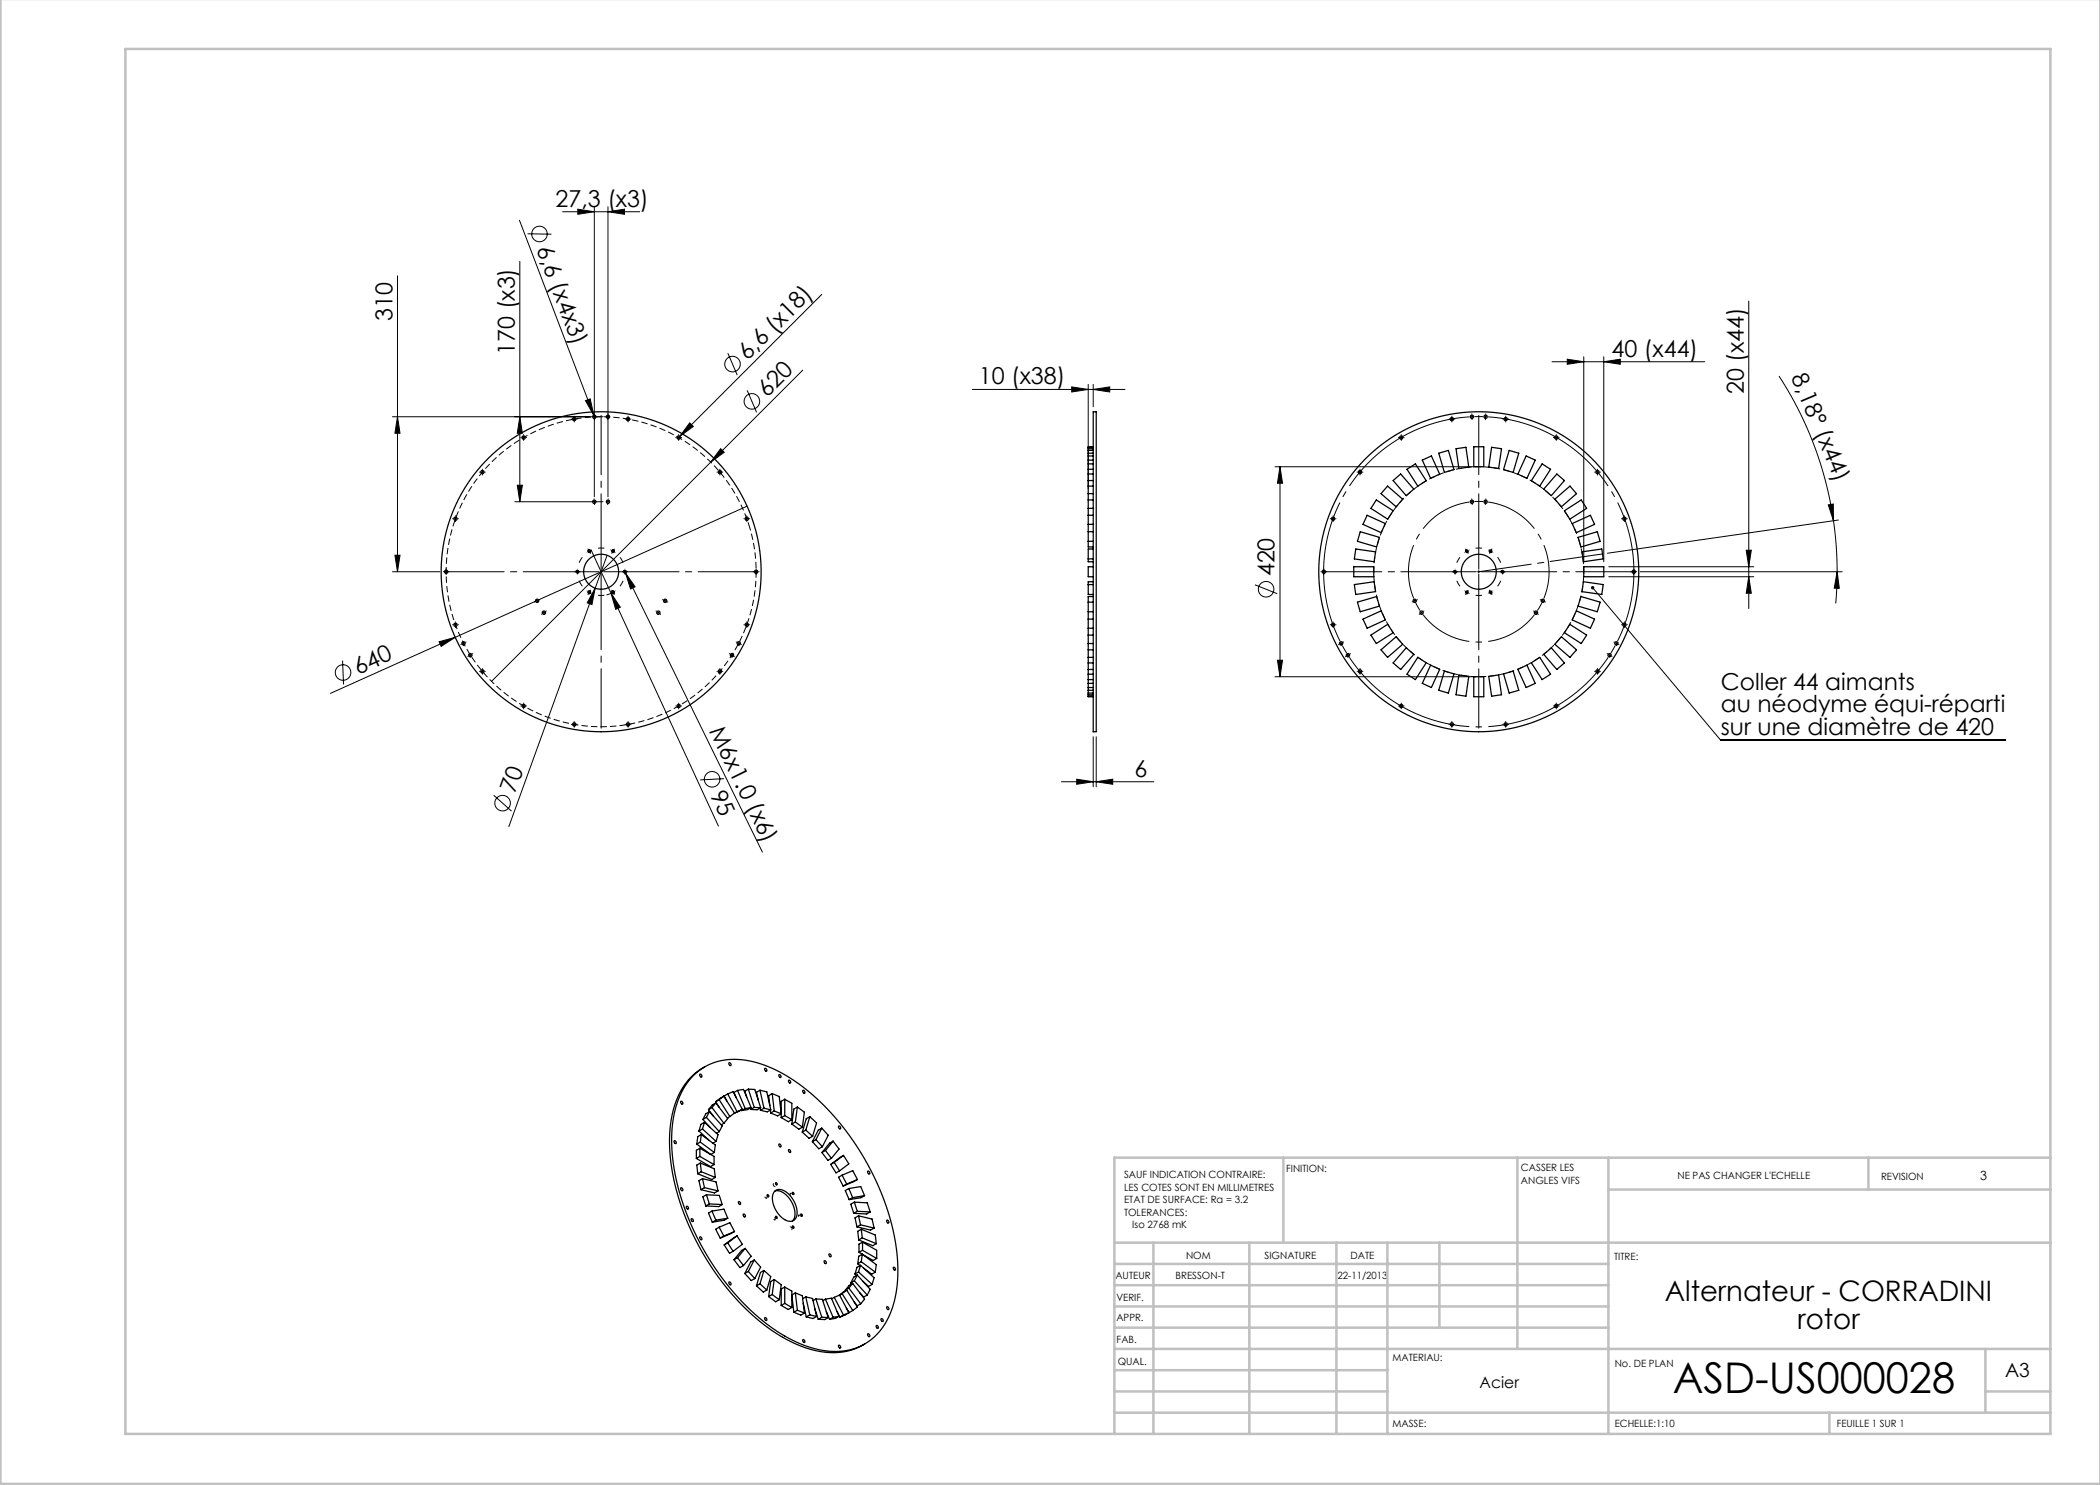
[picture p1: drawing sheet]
<svg xmlns="http://www.w3.org/2000/svg" width="420mm" height="297mm" viewBox="0 0 420 297" stroke-linecap="round" stroke-linejoin="round" font-family="sans-serif">
<g fill="none" stroke="#000" stroke-width=".2">
<path d="M79.5 55.2v59.1M103.9 44l14.8 39M104 52.3v48M105.5 46.8h4.8M112.5 42.3h15.4M115.6 41.8l3.3 .5-3.3 .6zM118.9 41.3v58M121.6 42.3l3.3-.5v1.1zM121.6 41.3v58M164.3 58.9l-28.8 28.8M145.6 70.6l1.8 4.4M149.4 78.1l1.9 4.4"/>
<path d="M160.6 74l-18.5 18.4M194.5 77.9h30.5M214.3 77.4l3.3 .5-3.3 .5zM217.6 76.9v20.8M218.6 77.9l3.3-.5v1zM218.6 76.9v4.4M310.4 72.3h30.5M313.5 71.8l3.3 .5-3.3 .6zM316.8 71.3v41M320.8 72.3l3.3-.5v1.1zM320.8 71.3v41M349.8 60.2v61.5"/>
<path d="M355.8 75.2a71.7 71.7 0 0 1 10.9 28.9M78.5 83.3h42.1M79.5 83.3l.5 3.4h-1zM96.2 94.4h.5M96.5 94.2v.5M103.5 97h1l-.5 3.3zM104 83.3l.5 3.4h-1zM104.5 87.5h.5M104.7 87.3v.5M114.6 83.8h.5M114.8 83.6v.5M117.1 80.1l.9-.3 .7 3.2z"/>
<path d="M118.7 83l.3 .7M125.4 83.8h.5M125.6 83.6v.5M135.5 87.5h.5M135.7 87.3v.5M137.9 84.6l.8 .7-2.7 2zM142.1 92.4l-43.8 43.9M143.7 94.4h.5M144 94.2v.5M144.1 89.7l.7 .8-2.7 1.9zM255 93.3h39.8M256 93.3l.5 3.4h-1z"/>
<path d="M256 93.3v42M271.8 94.4h.5M272 94.2v.5M280 87.5h.5M280.3 87.3v.5M290.1 83.8h.5M290.4 83.6v.5M300.9 83.8h.5M301.1 83.6v.5M311 87.5h.5M311.3 87.3v.5M319.3 94.4h.5"/>
<path d="M319.5 94.2v.5M78.5 114.3h9.4M79 111h1l-.5 3.3zM89 114.3h.5M89.2 114.1v.5M90.8 103.7h.5M91.1 103.5v.5M103 100.3h17.6M115.2 114.4a.3 .3 0 0 1 .3-.4 .3 .3 0 0 1 .3 .4 .3 .3 0 0 1-.4 .2M117.6 118.5a.3 .3 0 0 1 .2-.3 .3 .3 0 0 1 .4 .3 .3 .3 0 0 1-.4 .3M117.6 110.3a.3 .3 0 0 1 .2-.4 .3 .3 0 0 1 .4 .4 .3 .3 0 0 1-.4 .2M118.2 110l4 8.7"/>
<path d="M119 117.6l-.6 3.3-1-.3zM119 117.6l-17.2 47.7M121.4 111.1l-2.4 6.5M122.2 118.7l-.9 .3M122.2 118.7l21.5 46.5M122.2 118.7l1.9 2.7-1 .5zM122.3 118.5a.3 .3 0 0 1 .3-.3 .3 .3 0 0 1 .3 .3 .3 .3 0 0 1-.4 .3M122.3 110.3a.3 .3 0 0 1 .3-.4 .3 .3 0 0 1 .3 .4 .3 .3 0 0 1-.4 .2M124.7 114.4a.3 .3 0 0 1 .3-.4 .3 .3 0 0 1 .3 .4 .3 .3 0 0 1-.4 .2M124.8 114.1l.3 .5M125.1 114.6l1.9 2.8-.9 .4zM125.1 114.6l27.4 55.8"/>
<path d="M149.1 103.7h.5M149.4 103.5v.5M149.4 101.2l-83.3 37.5M151 114.3h.5M151.2 114.1v.5M251 117l4.4 1.7M264.5 114.3h.5M264.8 114.1v.5M266.4 103.7h.5M266.6 103.5v.5M318.5 117.5l25.6 30.5h57M321.8 115.3h29"/>
<path d="M321.8 113.3h29M324.6 103.7h.5M324.9 103.5v.5M326.5 114.3h.5M326.8 114.1v.5M328 114.3h40.4M349.2 110h1.1l-.5 3.3zM349.8 115.3l.5 3.4h-1.1zM365.7 101l1-.2v3.3zM366.7 104.1a71.7 71.7 0 0 1 .7 10.2M367.4 114.3l.5 3.4-1.1-.1zM367.4 114.3l-.3 6.4"/>
<path d="M367.7 104l-46.2 6.6M68.5 132.1l.2 4.8M87.8 128.4l3.2-.9-2.8 1.8zM90.8 125h.5M91.1 124.7v.5M96.2 134.3h.5M96.5 134v.5M143.7 134.3h.5M144 134v.5M146.2 130.9l.4 .3M146.5 130.8l-.2 .4M149.1 125h.5"/>
<path d="M149.4 124.7v.5M255 135.3h39.8M255.5 132h1l-.5 3.3zM266.4 125h.5M266.6 124.7v.5M268.1 128.4l.1 .3M268.2 128.7l.1 .2M268.2 128.7l-.2 .1M268.4 128.6l-.2 .1M271.8 134.3h.5M272 134v.5M319.3 134.3h.5"/>
<path d="M319.5 134v.5M324.6 125h.5M324.9 124.7v.5M98.7 159l3.6 3.2M104.5 141.2h.5M104.7 140.9v.5M114.6 144.9h.5M114.8 144.6v.5M125.4 144.9h.5M125.6 144.6v.5M135.5 141.2h.5M135.7 140.9v.5"/>
<path d="M144.8 155.7l-4.8 .3M212.3 156.3h18.5M215.3 155.8l3.3 .5-3.3 .6zM218.6 147.3v10M219.2 156.3l3.3-.5v1.1zM219.2 147.3v10M280 141.2h.5M280.3 140.9v.5M290.1 144.9h.5M290.4 144.6v.5M300.9 144.9h.5M301.1 144.6v.5"/>
<path d="M311 141.2h.5M311.3 140.9v.5"/>
<circle cx="107.9" cy="46.8" r="1.56"/>
<circle cx="146.5" cy="72.8" r="1.56"/>
<circle cx="150.4" cy="80.3" r="1.56"/>
<circle cx="253.2" cy="117.9" r="1.56"/>
<circle cx="68.6" cy="134.5" r="1.56"/>
<circle cx="142.4" cy="155.9" r="1.56"/>
<circle cx="100.5" cy="160.6" r="1.56"/>
</g>
<path d="M149.9 105.3a31 31 0 0 0-52-12.5 31 31 0 0 0 14.3 51.5 31 31 0 0 0 38.1-37.5l-.4-1.5M315.8 108.2a21 21 0 0 0-35.1-8.5 21 21 0 0 0 9.5 34.9 21 21 0 0 0 26-25.1l-.4-1.3" fill="none" stroke="#000" stroke-width=".2" stroke-dasharray="1.3 .6" stroke-dashoffset=".4" stroke-linecap="butt"/>
<g fill="none" stroke="#000" stroke-width=".2" stroke-dasharray="30.5 1.3 1.3 1.3" stroke-linecap="butt">
<path d="M118.9 83.3l-.3 .1M118.9 83.3h.2M121.6 83.3h-.3M121.6 83.3l.2 .1M294.4 83.3l-.3 .1M294.4 83.3h.2M296.6 83.3h-1.7M297.1 83.3h-.2M297.1 83.3l.3 .1M115.5 114.3v.3M115.5 114.3v-.2M117.9 118.5l.2 .1"/>
<path d="M117.9 118.5l-.3-.2M117.9 110.2l-.3 .2M117.9 110.2l.2-.1M118.9 100.3l-.3 .1M118.9 100.3h.2M121.6 100.3h-.3M121.6 100.3l.2 .1M122.6 118.5l.2-.2M122.6 118.5l-.2 .1M122.6 110.2l-.2-.1M122.6 110.2l.2 .2M125 114.3v-.2"/>
<path d="M125 114.3v.3M291 114.3v.3M291 114.3v-.2M293.4 118.5l.2 .1M293.4 118.5l-.2-.2M293.4 110.2l-.2 .2M293.4 110.2l.2-.1M294.4 100.3l-.3 .1M294.4 100.3h.2M296.6 100.3h-1.7M297.1 100.3h-.2M297.1 100.3l.3 .1"/>
<path d="M298.1 118.5l.2-.2M298.1 118.5l-.2 .1M298.1 110.2l-.2-.1M298.1 110.2l.2 .2M300.5 114.3v-.2M300.5 114.3v.3M92.7 128.7l.1 .2M92.7 128.7l-.1-.3M94.1 131l.1 .2M94.1 131l-.2-.2M107.4 120.2l.1 .2M107.4 120.2l-.1-.3"/>
<path d="M108.8 122.5l.1 .2M108.8 122.5l-.2-.2M131.7 122.5l.1-.2M131.7 122.5l-.2 .2M133 120.2l.1-.3M133 120.2l-.1 .2M147.8 128.7l.1-.3M147.8 128.7l-.2 .2M268.5 129.1l.8 1.5M269.6 131l.1 .2M269.6 131l-.1-.2M282.9 120.2l.2 .2"/>
<path d="M282.9 120.2l-.1-.3M283.2 120.6l.8 1.5M284.3 122.5l.2 .2M284.3 122.5l-.1-.2M307.2 122.5l.1-.2M307.2 122.5l-.2 .2M307.5 122.1l.8-1.5M308.6 120.2l.1-.3M308.6 120.2l-.1 .2M321.9 131l.2-.2M321.9 131l-.1 .2M322.2 130.6l.8-1.5"/>
<path d="M323.3 128.7l.1-.3M323.3 128.7l-.1 .2"/>
</g>
<path d="M115.5 114.8a4.7 4.7 0 0 0 1.9 3.4M117.4 110.5a4.8 4.8 0 0 0-1.9 3.3M118.3 118.7a4.8 4.8 0 0 0 3.9 0M122.2 110a4.8 4.8 0 0 0-3.9 0M123 118.2a4.8 4.8 0 0 0 2-3.4M125 113.8a4.7 4.7 0 0 0-2-3.3M291 114.8a4.7 4.7 0 0 0 2 3.4M293 110.5a4.8 4.8 0 0 0-2 3.3M293.8 118.7a4.8 4.8 0 0 0 3.9 0M297.7 110a4.8 4.8 0 0 0-3.9 0M298.5 118.2a4.8 4.8 0 0 0 2-3.4M300.5 113.8a4.7 4.7 0 0 0-2-3.3" fill="none" stroke="#000" stroke-width=".2" stroke-dasharray="30.5 1.3 1.3 1.3" stroke-dashoffset="30.4" stroke-linecap="butt"/>
<path d="M290.9 114.6a.3 .3 0 0 0 .4-.2 .3 .3 0 0 0-.3-.4 .3 .3 0 0 0-.3 .4M293.3 118.8a.3 .3 0 0 0 .4-.3 .3 .3 0 0 0-.3-.3 .3 .3 0 0 0-.3 .3M293.3 110.5a.3 .3 0 0 0 .4-.2 .3 .3 0 0 0-.3-.4 .3 .3 0 0 0-.3 .4M298.1 118.8a.3 .3 0 0 0 .3-.3 .3 .3 0 0 0-.3-.3 .3 .3 0 0 0-.3 .3M298.1 110.5a.3 .3 0 0 0 .3-.2 .3 .3 0 0 0-.3-.4 .3 .3 0 0 0-.3 .4M300.4 114.6a.3 .3 0 0 0 .4-.2 .3 .3 0 0 0-.3-.4 .3 .3 0 0 0-.3 .4M153.2 239.6a.22 .22 0 0 0 .1-.3 .22 .22 0 0 0-.3 0l.2 .3M154.7 237l.1 .2a.22 .22 0 0 0 .3-.1 .22 .22 0 0 0-.2-.3h-.2v.2M158 238.7v.2a.25 .25 0 0 0 .2 .3 .25 .25 0 0 0 .3-.2 .25 .25 0 0 0-.2-.3h-.3M155 243.9l.1-.1a.25 .25 0 0 0-.2-.4 .25 .25 0 0 0-.3 .2 .25 .25 0 0 0 .2 .3h.2M158.4 245.6l-.1-.2a.22 .22 0 0 0-.4 .2 .22 .22 0 0 0 .3 .3h.2v-.3M159.9 243a.22 .22 0 0 0-.2 .4 .22 .22 0 0 0 .4 0l-.2-.4" fill="none" stroke="#000" stroke-width=".2" stroke-dasharray="1.3 .6" stroke-dashoffset=".8" stroke-linecap="butt"/>
<path d="M293.9 83.4a31 31 0 0 0-25.9 44.8M269.9 131.5a31 31 0 0 0 51.7 0M323.5 128.2a31 31 0 0 0-25.9-44.8" fill="none" stroke="#000" stroke-width=".2" stroke-dasharray="30.5 1.3 1.3 1.3" stroke-dashoffset="1.8" stroke-linecap="butt"/>
<path d="M293.9 100.4a14.1 14.1 0 0 0-11.2 19.3M308.8 119.7a14.1 14.1 0 0 0-11.2-19.3M284.6 122.9a14.1 14.1 0 0 0 22.3 0" fill="none" stroke="#000" stroke-width=".2" stroke-dasharray="30.5 1.3 1.3 1.3" stroke-dashoffset="19.5" stroke-linecap="butt"/>
<path d="M295.8 114.3l24.7-3.5" fill="none" stroke="#000" stroke-width=".2" stroke-dasharray="30.5 1.3 1.3 1.3" stroke-dashoffset="19.9"/>
<g fill="none" stroke="#c0c0c0" stroke-width=".5">
<path d="M.1 -.1v296.9h419.9M25.1 9.8h385v277h-385zM256.7 231.5v17M303.5 231.5v38.3M321.7 231.5v55.3M321.7 237.9h88.4M373.7 231.5v6.4M410.1 231.5h-187.2v55.3M222.9 248.5h187.2M222.9 257h98.8M222.9 252.8h98.8M230.7 248.5v38.3"/>
<path d="M249.9 248.5v38.3M267.3 248.5v38.3M277.5 248.5v38.3M287.9 248.5v17M222.9 265.5h98.8M222.9 261.3h98.8M222.9 278.3h54.6M222.9 274h54.6M222.9 269.8h187.2M397.1 278.3h13M397.1 269.8v12.7M222.9 282.5h187.2"/>
<path d="M365.9 282.5v4.3"/>
</g>
<g fill="none" stroke="#000" stroke-width=".2" stroke-dasharray="30.5 1.3 1.3 1.3">
<path d="M96 94.4h-.1M96.5 93.9v-.1M96.5 94.9v.1M97 94.4h.1M104.2 87.5h-.1M104.7 87v-.1M104.7 88v.1M105.2 87.5h.1M114.3 83.8h.1M114.8 83.3v-.1M114.8 84.3v.1M115.3 83.8h.1"/>
<path d="M118.8 99.9v-.1M118.8 82.8h.1M118.9 83.3v-.2M118.9 83.3v.3M118.9 83.8v.1M121.6 83.8v.1M121.6 83.3v-.2M121.6 83.3v.3M121.6 82.8h.1M121.6 99.9v-.1M125.1 83.8h-.1M125.6 83.3v-.1"/>
<path d="M125.6 84.3v.1M126.1 83.8h.1M135.2 87.5h-.1M135.7 87v-.1M135.7 88v.1M136.2 87.5h.1M143.5 94.4h-.1M144 93.9v-.1M144 94.9v.1M144.5 94.4h.1M271.5 94.4h-.1M272 93.9v-.1"/>
<path d="M272 94.9v.1M272.5 94.4h.1M279.8 87.5h-.1M280.3 87v-.1M280.3 88v.1M280.8 87.5h.1M289.9 83.8h-.1M290.4 83.3v-.1M290.4 84.3v.1M290.9 83.8h.1M294.3 99.9v-.1M294.4 82.8h.1"/>
<path d="M294.4 83.3v-.2M294.4 83.3v.3M294.4 83.8v.1M297.1 83.8v.1M297.1 83.3v-.2M297.1 83.3v.3M297.1 82.8h.1M297.2 99.9v-.1M300.6 83.8h.1M301.1 83.3v-.1M301.1 84.3v.1M301.6 83.8h.1"/>
<path d="M310.8 87.5h-.1M311.3 87v-.1M311.3 88v.1M311.8 87.5h.1M319 94.4h-.1M319.5 93.9v-.1M319.5 94.9v.1M320 94.4h.1M88.7 114.3h-.1M89.2 113.8h.1M89.2 114.8v.1M89.7 114.3h.1"/>
<path d="M90.6 103.7h-.1M91.1 103.2h.1M91.1 104.2v.1M91.6 103.7h.1M107.9 120v-.1M115.2 114.3h-.2M115.5 114.3h-.3M115.5 114.3h.2M115.7 114.3h.3M117.7 118.7l-.1 .2M117.7 110l-.1-.2M117.9 118.5l-.2 .2"/>
<path d="M117.9 118.5l.1-.3M117.9 110.2l-.2-.2M117.9 110.2l.1 .3M118 118.2l.1-.2M118 110.5l.1 .2M118.9 100.3l-.1-.2M118.9 100.3v.3M118.9 100.8v.1M120.2 114.3v-.2M120.2 114.3h-.2M120.2 114.3v.3M120.2 114.3h.3"/>
<path d="M121.5 100.8v.1M121.6 100.3v-.2M121.6 100.3v.3M122.5 118.2l-.1-.2M122.5 110.5l-.1 .2M122.6 118.5l.1 .2M122.6 118.5l-.1-.3M122.6 110.2l.1-.2M122.6 110.2l-.1 .3M122.7 118.7l.2 .2M122.7 110l.2-.2M124.7 114.3h-.2"/>
<path d="M125 114.3h.2M125 114.3h-.3M125.2 114.3h.3M132.6 120l-.1-.1M148.9 103.7h-.1M149.4 103.2h.1M149.4 104.2v.1M149.9 103.7h.1M150.7 114.3h-.1M151.2 113.8h.1M151.2 114.8v.1M151.7 114.3h.1"/>
<path d="M264.3 114.3h-.1M264.8 113.8h.1M264.8 114.8v.1M265.3 114.3h.1M266.1 103.7h-.1M266.6 103.2h.1M266.6 104.2v.1M267.1 103.7h.1M283.4 120l.1-.1M290.8 114.3h-.3M291 114.3h-.2M291 114.3h.3"/>
<path d="M291.3 114.3h.2M293.3 118.7l-.2 .2M293.3 110l-.2-.2M293.4 118.5l-.1 .2M293.4 118.5l.1-.3M293.4 110.2l-.1-.2M293.4 110.2l.1 .3M293.5 118.2l.1-.2M293.5 110.5l.1 .2M294.4 100.3v-.2M294.4 100.3v.3M294.4 100.8v.1"/>
<path d="M295.8 114.3v-.2M295.8 114.3h-.3M295.8 114.3v.3M295.8 114.3h.2M297.1 100.8v.1M297.1 100.3v-.2M297.1 100.3v.3M298 118.2l-.1-.2M298 110.5l-.1 .2M298.1 118.5l.2 .2M298.1 118.5l-.1-.3M298.1 110.2l.2-.2"/>
<path d="M298.1 110.2l-.1 .3M298.3 118.7l.1 .2M298.3 110l.1-.2M300.3 114.3h-.3M300.5 114.3h.3M300.5 114.3h-.2M300.8 114.3h.2M308.1 120l-.1-.1M324.4 103.7h-.1M324.9 103.2h.1M324.9 104.2v.1M325.4 103.7h.1"/>
<path d="M326.3 114.3h-.1M326.8 113.8h.1M326.8 114.8v.1M327.3 114.3h.1M90.6 125h-.1M91.1 124.5v-.1M91.1 125.5h.1M91.6 125h.1M92.3 128.9h-.1M92.7 128.7l-.2 .1M92.7 128.7l.2-.1M93.1 128.4h.1"/>
<path d="M93.6 131.3h.1M94.1 131l-.2 .2M94.1 131l.2-.1M94.5 130.8l.1-.1M96 134.3h-.1M96.5 133.8v-.1M96.5 134.8v.1M97 134.3h.1M107 120.4h-.1M107.4 120.2l-.2 .1M107.4 120.2l.2-.1M108.4 122.8l-.1 .1"/>
<path d="M108.8 122.5l-.2 .2M108.8 122.5l.2-.1M109.2 122.2h.1M131.3 122.2h-.1M131.7 122.5l.2 .2M131.7 122.5l-.2-.1M132.1 122.8v.1M133 120.2l.3 .1M133 120.2l-.2-.1M133.5 120.4h.1M143.5 134.3h-.1M144 133.8v-.1"/>
<path d="M144 134.8v.1M144.5 134.3h.1M146 130.8l-.1-.1M146.8 131.3h.1M147.3 128.4h-.1M147.8 128.7l.2 .1M147.8 128.7l-.3-.1M148.2 128.9h.1M148.9 125h-.1M149.4 124.5v-.1M149.4 125.5h.1M149.9 125h.1"/>
<path d="M266.1 125h-.1M266.6 124.5v-.1M266.6 125.5h.1M267.1 125h.1M267.8 128.9h-.1M268.7 128.4h.1M269.2 131.3h-.1M269.6 131l-.2 .2M269.6 131l.2-.1M270 130.8l.1-.1M271.5 134.3h-.1M272 133.8v-.1"/>
<path d="M272 134.8v.1M272.5 134.3h.1M282.5 120.4h-.1M282.9 120.2l-.2 .1M282.9 120.2l.3-.1M283.9 122.8l-.1 .1M284.3 122.5l-.2 .2M284.3 122.5l.2-.1M284.7 122.2h.1M306.8 122.2h-.1M307.2 122.5l.2 .2M307.2 122.5l-.2-.1"/>
<path d="M307.6 122.8l.1 .1M308.6 120.2l.2 .1M308.6 120.2l-.3-.1M309 120.4h.1M319 134.3h-.1M319.5 133.8v-.1M319.5 134.8v.1M320 134.3h.1M321.5 130.8l-.1-.1M321.9 131l.2 .2M321.9 131l-.2-.1M322.3 131.3h.1"/>
<path d="M322.8 128.4h.1M323.3 128.7l.2 .1M323.3 128.7l-.2-.1M323.7 128.9h.1M324.4 125h-.1M324.9 124.5v-.1M324.9 125.5h.1M325.4 125h.1M104.2 141.2h-.1M104.7 140.7v-.1M104.7 141.7v.1M105.2 141.2h.1"/>
<path d="M114.3 144.9h.1M114.8 144.4v-.1M114.8 145.4v.1M115.3 144.9h.1M125.1 144.9h-.1M125.6 144.4v-.1M125.6 145.4v.1M126.1 144.9h.1M135.2 141.2h-.1M135.7 140.7v-.1M135.7 141.7v.1M136.2 141.2h.1"/>
<path d="M279.8 141.2h-.1M280.3 140.7v-.1M280.3 141.7v.1M280.8 141.2h.1M289.9 144.9h-.1M290.4 144.4v-.1M290.4 145.4v.1M290.9 144.9h.1M300.6 144.9h.1M301.1 144.4v-.1M301.1 145.4v.1M301.6 144.9h.1"/>
<path d="M310.8 141.2h-.1M311.3 140.7v-.1M311.3 141.7v.1M311.8 141.2h.1"/>
</g>
<path d="M119.7 114.3h-30.8M120.2 113.8v-30.7M120.2 114.8v30.8M120.7 114.3h30.8M295.3 114.3h-30.8M295.8 113.8v-30.7M295.8 114.8v30.8M296.3 114.3h30.7" fill="none" stroke="#000" stroke-width=".2" stroke-dasharray="30.5 1.3 1.3 1.3" stroke-dashoffset="15.4"/>
<g fill="#000">
<path d="M117.1 80.1l.9-.3 .7 3.2zM137.9 84.6l.8 .7-2.7 2zM144.1 89.7l.7 .8-2.7 1.9zM119 117.6l-.6 3.3-1-.3zM122.2 118.7l1.9 2.7-1 .5zM125.1 114.6l1.9 2.8-.9 .4zM318.3 117.3a.34 .34 0 0 1 .6 .2 .34 .34 0 0 1-.4 .4 .34 .34 0 0 1-.2-.6l.2 .2zM87.8 128.4l3.2-.9-2.8 1.8z"/>
<path d="M115.6 41.8l3.3 .5-3.3 .6zM121.6 42.3l3.3-.5v1.1zM215.3 155.8l3.3 .5-3.3 .6zM219.2 156.3l3.3-.5v1.1zM214.3 77.4l3.3 .5-3.3 .5zM218.6 77.9l3.3-.5v1z"/>
<path d="M320.8 72.3l3.3-.5v1.1zM313.5 71.8l3.3 .5-3.3 .6z"/>
<path d="M104 83.3l.5 3.4h-1zM103.5 97h1l-.5 3.3zM79.5 83.3l.5 3.4h-1zM79 111h1l-.5 3.3z"/>
<path d="M349.8 115.3l.5 3.4h-1.1zM349.2 110h1.1l-.5 3.3z"/>
<path d="M367.4 114.3l.5 3.4-1.1-.1zM365.7 101l1-.2v3.3z"/>
<path d="M255.5 132h1l-.5 3.3zM256 93.3l.5 3.4h-1z"/>
</g>
<g fill="none" stroke="#000" stroke-width=".25">
<path d="M217.6 100h1M217.6 98.7h1M217.6 97.2h1M217.6 96.1h1M217.6 94.8h1M217.6 93.9h1M217.6 92.8h1M217.6 92h1M217.6 91.2h1M217.6 90.6h1M217.6 90.1h1M217.6 89.7h1"/>
<path d="M217.6 89.5h1M218.6 82.3h.6v64h-.6zM218.6 89.3h-1v20.1h1M275.3 100l3.3 2.2-1.1 1.6-3.3-2.1zM277.5 97.2l3 2.6-1.3 1.6-3-2.7zM278.6 96.1l1.5-1.3 2.7 3-1.6 1.3zM281.4 93.9l1.7-1.1 2.1 3.3-1.6 1.1zM284.5 92l1.8-.8 1.6 3.6-1.8 .9zM287.8 90.6l1.9-.5 1.1 3.8-1.9 .6zM291.2 89.7l2-.2 .6 3.9-2 .3zM294.8 89.3h2v4h-2zM298.3 89.5l2 .2-.6 4-1.9-.3z"/>
<path d="M301.8 90.1l2 .5-1.2 3.9-1.9-.6zM305.2 91.2l1.8 .8-1.6 3.7-1.8-.9zM308.4 92.8l1.7 1.1-2.2 3.3-1.6-1.1zM311 99.8l3-2.6 1.3 1.5-3 2.7zM311.4 94.8l1.5 1.3-2.6 3-1.6-1.3zM217.6 116.9h1M217.6 111.8h1M217.6 108.3h1M217.6 106.3h1M217.6 104.9h1M217.6 103.1h1M217.6 101.7h1"/>
<path d="M218.6 109.8h-1v2.5h1M218.6 113.3h-1v2h1M218.6 116.3h-1v2.6h1M218.6 119.3h-1v20h1M270.8 113.3h4v2h-4zM270.9 116.9l3.9-.6 .3 2-3.9 .6zM271.2 109.8l3.9 .6-.3 2-3.9-.6zM272 106.3l3.9 1.2-.6 1.9-3.8-1.1zM273.4 103.1l3.7 1.6-.9 1.8-3.6-1.6zM312.9 102.2l3.3-2.2 1.1 1.7-3.3 2.1zM314.4 104.7l3.7-1.6 .8 1.8-3.6 1.6zM315.6 107.5l3.9-1.2 .5 2-3.8 1.1z"/>
<path d="M316.2 119.3l3.8 1.1-.5 2-3.9-1.2zM316.4 110.4l4-.6 .2 2-3.9 .6zM316.7 116.3l3.9 .6-.2 2-4-.6zM316.8 113.3h4v2h-4zM217.6 120.4h1M217.6 122.4h1M217.6 123.8h1M217.6 125.6h1M217.6 128.7h1M217.6 127h1M217.6 130h1M217.6 131.5h1"/>
<path d="M217.6 133.9h1M217.6 132.6h1M217.6 134.8h1M217.6 135.9h1M217.6 137.5h1M217.6 136.7h1M217.6 138.1h1M217.6 138.6h1M217.6 139h1M217.6 139.2h1M271.5 120.4l3.8-1.1 .6 1.9-3.9 1.2zM272.6 123.8l3.6-1.6 .9 1.8-3.7 1.6z"/>
<path d="M274.2 127l3.3-2.1 1.1 1.6-3.3 2.2zM276.2 130l3-2.7 1.3 1.6-3 2.6zM281.2 129.6l1.6 1.3-2.7 3-1.5-1.3zM283.6 131.5l1.6 1.1-2.1 3.3-1.7-1.1zM286.1 133l1.8 .9-1.6 3.6-1.8-.8zM288.9 134.2l1.9 .6-1.1 3.8-1.9-.5zM291.8 135l2 .3-.6 3.9-2-.2zM294.8 135.3h2v4h-2zM297.8 135.3l1.9-.3 .6 4-2 .2zM300.7 134.8l1.9-.6 1.2 3.9-2 .5zM303.6 133.9l1.8-.9 1.6 3.7-1.8 .8zM306.3 132.6l1.6-1.1 2.2 3.3-1.7 1.1z"/>
<path d="M308.7 130.9l1.6-1.3 2.6 3-1.5 1.3zM312.3 127.3l3 2.7-1.3 1.5-3-2.6zM314 124.9l3.3 2.1-1.1 1.7-3.3-2.2zM315.3 122.2l3.6 1.6-.8 1.8-3.7-1.6zM138.6 215.2a12.1 12.1 0 0 1 12-2.9 33.4 33.4 0 0 1 16.2 10.9 50.9 50.9 0 0 1 12.7 29.4 19.9 19.9 0 0 1-3.5 13.6 11.8 11.8 0 0 1-12.4 3.7 32.6 32.6 0 0 1-16.1-10.6 51.2 51.2 0 0 1-13.1-29.3 20.5 20.5 0 0 1 3.3-13.8zM140 214.8a.29 .29 0 0 1 .4 .2 .29 .29 0 0 1-.2 .4l-.3-.3zM141 213.4a13.5 13.5 0 0 0-6.7 10.1 37.9 37.9 0 0 0 3.2 21 49.7 49.7 0 0 0 18.3 22.5 19.1 19.1 0 0 0 13.5 3.3l1.8-.6 1.8-.9M143.8 219.9l2.2 3.4M143.8 219.9l-.7 .4M144.8 219.2l-1.7 1.1M144.8 219.2l2.1 3.4M144.8 219.2l-1 .7"/>
<path d="M145.5 218.8l-.7 .4 .6 1M145.5 218.8l1.1-.5 1.9 3.6M145.5 218.8l1.9 3.5M145.8 212.6a.29 .29 0 0 1 .4 .1 .29 .29 0 0 1-.2 .4l-.2-.3zM147.5 218.1l-.7 .4 .4 1M147.5 218.1l1.5 3.6M147.5 218.1l1.2-.2 1.5 3.6M149.7 217.8l-.7 .4 .3 1.2M149.7 217.8l1.1 3.7M149.7 217.8l1.3 .1 1.1 3.6M152 218l-.7 .5 .3 1.5M152 218l1.4 .4 .8 3.6"/>
<path d="M152 218l.8 3.6M153 213.7a.29 .29 0 0 1 .3 .2 .29 .29 0 0 1-.2 .3l-.2-.2zM154.4 218.7l-.7 .4 .3 2M154.4 218.7l.4 3.5M154.4 218.7l1.4 .6 .4 3.5M155.8 214.9a.29 .29 0 0 1 .4 .2 .29 .29 0 0 1-.2 .4l-.2-.4zM157 219.9l-.8 .4v3.2M157 219.9v3.2M157 219.9l1.4 .8v3.2M157.7 216a.29 .29 0 0 1 .4 .2 .29 .29 0 0 1-.2 .4l-.2-.3zM160.6 218.1a.29 .29 0 0 1 .4 .2 .29 .29 0 0 1-.2 .3l-.3-.3zM134.9 228.1a.29 .29 0 0 1 .3 .2 .29 .29 0 0 1-.2 .4l-.2-.3z"/>
<path d="M136.2 237.6a.29 .29 0 0 1 .4 .2 .29 .29 0 0 1-.2 .3l-.3-.3zM136.2 220.3a.29 .29 0 0 1 .4 .1 .29 .29 0 0 1-.2 .4l-.3-.3zM139.3 231.7l2.8 1.6 .7-.4M139.4 228.8l2.7 2.1 .8-.4M139.6 234.8l2.8 1.1 .7-.4M139.8 226.2l2.1 1.9M140 229.7l-.7 .4v1.6M140 229.7v1.6M140 231.3l-.7 .4M140 229.7l2.8 1.6v1.6M140 231.3l2.8 1.6M140.1 232.6l-.7 .4 .2 1.8"/>
<path d="M140.1 232.6l2.8 1.2 .2 1.7M140.1 232.6l.2 1.7M140.1 228.4l-.7 .4M140.1 228.4l2.8 2.1M140.2 237.9l2.7 .7 .7-.4M140.3 226.9l-.7 .4-.2 1.5M140.3 234.3l2.8 1.2M140.3 234.3l-.7 .5M140.3 226.9l2.8 2.1-.2 1.5M140.3 226.9l-.2 1.5M140.5 235.7l-.7 .4 .4 1.8M140.5 235.7l2.7 .7 .4 1.8"/>
<path d="M140.5 235.7l.4 1.8M140.5 225.8l-.7 .4M140.5 225.8l2.7 2.5M140.6 223.9l1.5 1.6M140.9 224.5l-.7 .4-.4 1.3M140.9 237.5l2.7 .7M140.9 237.5l-.7 .4M140.9 224.5l2.7 2.4-.4 1.4M140.9 224.5l-.4 1.3M141.3 239l-.7 .4 .6 1.8M141.3 239l.6 1.8M141.3 239l2.6 .1 .5 1.8"/>
<path d="M141.3 223.5l-.7 .4M141.3 223.5l2.6 2.8M141.7 221.9l1 1.4M141.9 222.3l-.7 .4-.6 1.2M141.9 222.3l2.5 2.9-.5 1.1M141.9 222.3l-.6 1.2M142.4 221.5l-.7 .4M142.4 221.5l2.4 3.2M143.1 220.3l.7 1.2M143.2 220.6l-.7 .4-.8 .9M143.2 220.6l2.3 3.1-.7 1M143.2 220.6l-.8 .9"/>
<path d="M143.2 228.3l-.6 .3M143.9 226.3l-.6 .4M144.8 224.7l-.5 .3M146 223.3l-.5 .3M146.9 222.6l-.9 .7M147.4 222.3l-.5 .3M148.3 222v.1M148.5 221.9l-1.7 .8M148.5 221.9l-1.1 .4M149 221.7l-.7 .4M150.1 221.6v.3M150.2 221.5l-.7 .4-1.2 .2"/>
<path d="M150.2 221.5l-1.2 .2M150.8 221.5l-.7 .4M150.8 221.5h1.3M152 221.6l.1 .5M152.1 221.5l-.7 .5-1.3-.1M152.8 221.6l-.7 .5M152.8 221.6l1.4 .4M153.5 238.9a.22 .22 0 0 1 .3 .2 .22 .22 0 0 1-.2 .2zM154.1 222v.6M154.1 222.6l1.4 .6 .7-.4M154.2 222l-.8 .4-1.3-.3M154.8 222.2l-.7 .4"/>
<path d="M154.8 222.2l1.4 .6M155 238.2a2.03 2.03 0 0 1 2.7 .6 4.7 4.7 0 0 1 1.5 4.8 1.59 1.59 0 0 1-2.5 .2 5 5 0 0 1-2.1-5.1zM155 238.2a3.6 3.6 0 0 1 3.5 2.5 3.1 3.1 0 0 1 0 3.5M155.1 236.5h.1a.22 .22 0 0 1 .2 .2 .22 .22 0 0 1-.1 .3zM155.8 228.8a.29 .29 0 0 1 .4 .2 .29 .29 0 0 1-.2 .4l-.2-.4zM156.2 223.5l1.5 .8 .7-.4M157 223.1l1.4 .8M157 223.1l-.8 .4M157.7 229.9a.29 .29 0 0 1 .4 .2 .29 .29 0 0 1-.2 .4l-.2-.4zM158.4 224.8l1.4 1 .7-.4M158.5 238.5h.1a.22 .22 0 0 1 .2 .1 .22 .22 0 0 1-.2 .3zM159.1 224.4l-.7 .4"/>
<path d="M159.1 224.4l1.4 1M159.5 221.4l-.7 .4-.4 3M159.5 221.4l-.4 3M159.5 221.4l1.4 1-.4 3M160.5 226.4l1.3 1.3 .7-.4M161.2 226l1.3 1.3M161.2 226l-.7 .4M162 223.3l-.7 .4-.8 2.7M162 223.3l1.3 1.3-.8 2.7M162 223.3l-.8 2.7M162.5 228.3l1.3 1.5 .7-.5M163.2 227.9l1.3 1.4"/>
<path d="M163.2 227.9l-.7 .4M164.4 225.6l-.7 .4-1.2 2.3M164.4 225.6l1.2 1.5-1.1 2.2M164.4 225.6l-1.2 2.3M164.4 230.5l1.2 1.6 .7-.4M165.1 230.1l1.2 1.6M165.1 230.1l-.7 .4M166.1 232.9l1.1 1.7 .7-.4M166.6 228.2l-.7 .4-1.5 1.9M166.6 228.2l1.2 1.6-1.5 1.9M166.6 228.2l-1.5 1.9M166.8 232.5l-.7 .4"/>
<path d="M166.8 232.5l1.1 1.7M167.7 225.2a.29 .29 0 0 1 .4 .2 .29 .29 0 0 1-.2 .4l-.2-.3zM168.4 235l-.7 .4 .9 1.8M168.4 235l2.2-.9 .9 1.8M168.4 235l.9 1.8M168.7 231.1l-2.6 1.8M168.7 231.1l-1.9 1.4M168.7 231.1l1.1 1.7-1.9 1.4M169.3 236.8l-.7 .4M169.8 237.7l-.7 .4 .7 1.8M169.8 237.7l.7 1.8M169.8 237.7l2.3-.4 .8 1.8"/>
<path d="M170.5 239.5l-.7 .4M171.5 235.9l-2.9 1.3M171.5 235.9l-2.2 .9M172.9 239.1l-.7 .4-2.4 .4M172.9 239.1l-2.4 .4M173.6 234.2a.29 .29 0 0 1 .3 .2 .29 .29 0 0 1-.2 .4l-.2-.3zM137.3 241.3a.29 .29 0 0 1 .4 .1 .29 .29 0 0 1-.2 .4l-.2-.2zM138.3 243.7a.29 .29 0 0 1 .4 .2 .29 .29 0 0 1-.2 .4l-.2-.2zM140 247.4a.29 .29 0 0 1 .4 .2 .29 .29 0 0 1-.2 .3l-.3-.3zM141.9 240.8l-.7 .4M141.9 240.8l2.5 .1M142.4 242.2l-.7 .4 .8 1.8"/>
<path d="M142.4 242.2l2.4-.4 .7 1.8M142.4 242.2l.8 1.8M143.2 244l-.7 .4M143.8 245.4l-.7 .5 1 1.7M143.8 245.4l2.2-.9 .9 1.8M143.8 245.4l1 1.8M144.4 240.9l-.7 .4-2.5-.1M144.8 247.2l-.7 .4M144.8 249l1.1 1.7 .7-.4M145.5 248.6l1.1 1.7M145.5 248.6l-.7 .4M145.5 243.6l-.7 .4-2.3 .4"/>
<path d="M145.5 243.6l-2.3 .4M145.8 256.4a.29 .29 0 0 1 .4 .2 .29 .29 0 0 1-.2 .3l-.2-.3zM146.8 252l1.2 1.5 .7-.4M146.9 246.3l-2.8 1.3M146.9 246.3l-2.1 .9M147.4 247.2l-2.6 1.8M147.4 247.2l-1.9 1.4M147.4 247.2l1.1 1.7-1.9 1.4M147.5 251.5l-.7 .5M147.5 251.5l1.2 1.6M147.7 240.3a.29 .29 0 0 1 .4 .2 .29 .29 0 0 1-.2 .4l-.2-.4zM148.7 242.8a.29 .29 0 0 1 .4 .2 .29 .29 0 0 1-.2 .4l-.3-.4z"/>
<path d="M149 254.7l1.3 1.4 .7-.4M149 249.7l-.7 .4-1.5 1.9M149 249.7l-1.5 1.8M149 249.7l1.2 1.5-1.5 1.9M149.7 254.3l-.7 .4M149.7 254.3l1.3 1.4M150.8 252l-.7 .4-1.1 2.3M150.8 252l-1.1 2.3M150.8 252l1.3 1.4-1.1 2.3M151.3 257.2l1.3 1.2 .8-.4M152 256.8l-.7 .4M152 256.8l1.4 1.2"/>
<path d="M152.8 254.1l-.7 .4-.8 2.7M152.8 254.1l-.8 2.7M152.8 254.1l1.4 1.2-.8 2.7M153.7 259.3l1.4 1.1 .7-.5M154.4 258.9l-.7 .4M154.4 258.9l1.4 1M154.8 255.9l-.7 .4-.4 3M154.8 255.9l-.4 3M154.8 255.9l1.4 1-.4 3M155.1 243.3l.1-.1a.22 .22 0 0 1 .2 .2 .22 .22 0 0 1-.1 .3zM157 257.4l-.8 .4v3.3M157 257.4v3.3"/>
<path d="M157 257.4l1.4 .8v3.3M158.5 245.2h.1a.22 .22 0 0 1 .2 .2 .22 .22 0 0 1-.2 .2zM159.1 258.6l-.7 .4 .4 3.5M159.1 258.6l.4 3.4M159.1 258.6l1.4 .6 .4 3.4M160.2 242.8a.22 .22 0 0 1 .3 .2 .22 .22 0 0 1-.2 .2zM161.2 259.4l.8 3.6M161.2 259.4l1.3 .3 .8 3.6M161.2 259.4l-.7 .3M163.2 259.8l-.6 .3M163.2 259.8l1.2 3.6M163.2 259.8l1.3 .1 1.1 3.6"/>
<path d="M164.9 252.2a.29 .29 0 0 1 .3 .1 .29 .29 0 0 1-.2 .4l-.2-.3zM165.1 259.8l1.5 3.7M165.1 259.8l1.2-.2 1.5 3.7M165.1 259.8l-.5 .3M165.8 250.8a.29 .29 0 0 1 .4 .2 .29 .29 0 0 1-.2 .3l-.2-.3zM166.8 259.5l-.5 .3M166.8 259.5l1.9 3.5M167.9 259l-1.1 .5M167.9 259l1.9 3.6M168.4 258.7l2.2 3.4M168.4 258.7l-.5 .3M169.1 258v.1"/>
<path d="M169.3 258l-1.5 1.1M169.3 258l-.9 .7M169.3 258l2.2 3.4-.9 .7M169.8 257.6l2.3 3.2M169.8 257.6l-.7 .4M170.2 256.6l.2 .2M170.5 256.7l-.7 .4-.7 .9M170.5 256.7l-.7 .9M170.5 256.7l2.4 3.1-.8 1M170.9 240.4l-.7 .4 .6 1.9M170.9 256.2l-.7 .4M170.9 256.2l2.5 2.8"/>
<path d="M170.9 240.4l.6 1.9M170.9 240.4l2.5 .2 .6 1.8M171 254.8l.3 .3M171.4 245.4l2.7 .6 .7-.4M171.5 255l-.7 .4-.6 1.2M171.5 255l-.6 1.2M171.5 255l2.5 2.9-.6 1.1M171.5 242.3l-.7 .4M171.5 242.3l2.5 .1M171.5 252.8l.5 .3M171.7 243.2l-.7 .4 .4 1.8M171.7 254.4l2.7 2.5"/>
<path d="M171.7 254.4l-.7 .4M171.7 243.2l.4 1.8M171.7 243.2l2.7 .6 .4 1.8M171.7 248l2.8 1.1 .8-.4M171.8 250.5l2.8 1.6 .7-.4M171.9 258.5l.8 .9 .7-.4M172.1 253.1l-.7 .4-.4 1.3M172.1 253.1l-.4 1.3M172.1 253.1l2.7 2.4-.4 1.4M172.1 245l-.7 .4M172.1 245l2.7 .6M172.3 245.9l-.8 .4 .2 1.7"/>
<path d="M172.3 252.3l2.8 2.1M172.3 252.3l-.8 .5M172.3 245.9l.2 1.7M172.3 245.9l2.8 1.1 .2 1.7M172.5 250.8l-.8 .5-.2 1.5M172.5 250.8l-.2 1.5M172.5 250.8l2.8 2.1-.2 1.5M172.5 247.6l2.8 1.1M172.5 247.6l-.8 .4M172.5 248.4l-.7 .4v1.7M172.5 248.4l2.8 1.7v1.6M172.5 250.1l2.8 1.6"/>
<path d="M172.5 250.1l-.7 .4M172.5 248.4v1.7M172.6 256.2l1.1 1.1 .7-.4M172.7 253.6l1.6 1.2 .8-.4M174 242.4l-.7 .4-2.5-.1M177.4 244a.29 .29 0 0 1 .4 .2 .29 .29 0 0 1-.3 .4l-.1-.3zM178.7 253.5a.29 .29 0 0 1 .4 .1 .29 .29 0 0 1-.2 .4l-.2-.2zM153 263.5a.29 .29 0 0 1 .3 .2 .29 .29 0 0 1-.2 .4l-.2-.3zM156.2 261.1l1.5 .8 .7-.4M157 260.7l1.4 .8M157 260.7l-.8 .4M158.8 262.5l1.4 .5 .7-.4"/>
<path d="M159.5 262l-.7 .5M159.5 262l1.4 .6M160.6 267.9a.29 .29 0 0 1 .4 .2 .29 .29 0 0 1-.2 .4l-.3-.4zM160.6 260.6l.7 2.8M162 263l1.3 .3M162 263l-.7 .4M163 261.8l.7 2.1M163.3 263.3l-.7 .4-1.3-.3M164.4 263.4l-.7 .5M164.4 263.4l1.2 .1M165.3 262.3l.6 1.6M165.6 263.5l-.7 .4h-1.2"/>
<path d="M166.6 263.5l-.7 .4M167.4 262.3l.6 1.1M167.7 269a.29 .29 0 0 1 .4 .2 .29 .29 0 0 1-.2 .4l-.2-.2zM167.8 263.3l-.7 .4-1.2 .2M167.8 263.3l-1.2 .2M168.7 263l-.7 .4M169.3 261.6l.5 .9 .8-.4M169.8 262.6l-1.8 .8M169.8 262.6l-1.1 .4M170.8 260.3l.6 .9 .7-.4M173.6 266.8a.29 .29 0 0 1 .3 .1 .29 .29 0 0 1-.2 .4l-.2-.2zM175.3 265.1a.29 .29 0 0 1 .4 .2 .29 .29 0 0 1-.2 .4l-.3-.4z"/>
<path d="M176.2 263.7a.29 .29 0 0 1 .4 .2 .29 .29 0 0 1-.2 .4l-.2-.4zM177.4 261.3a.29 .29 0 0 1 .4 .2 .29 .29 0 0 1-.3 .4l-.1-.2z"/>
<circle cx="96.5" cy="94.4" r=".33"/>
<circle cx="104.7" cy="87.5" r=".33"/>
<circle cx="114.8" cy="83.8" r=".33"/>
<circle cx="118.9" cy="83.3" r=".33"/>
<circle cx="121.6" cy="83.3" r=".33"/>
<circle cx="125.6" cy="83.8" r=".33"/>
<circle cx="135.7" cy="87.5" r=".33"/>
<circle cx="144" cy="94.4" r=".33"/>
<circle cx="272" cy="94.4" r=".33"/>
<circle cx="280.3" cy="87.5" r=".33"/>
<circle cx="290.4" cy="83.8" r=".33"/>
<circle cx="294.4" cy="83.3" r=".33"/>
<circle cx="297.1" cy="83.3" r=".33"/>
<circle cx="301.1" cy="83.8" r=".33"/>
<circle cx="311.3" cy="87.5" r=".33"/>
<circle cx="319.5" cy="94.4" r=".33"/>
<circle cx="89.2" cy="114.3" r=".33"/>
<circle cx="91.1" cy="103.7" r=".33"/>
<circle cx="115.5" cy="114.3" r=".25"/>
<circle cx="117.9" cy="110.2" r=".25"/>
<circle cx="117.9" cy="118.5" r=".25"/>
<circle cx="118.9" cy="100.3" r=".33"/>
<circle cx="120.2" cy="114.3" r="3.5"/>
<circle cx="120.2" cy="114.3" r="32"/>
<circle cx="121.6" cy="100.3" r=".33"/>
<circle cx="122.6" cy="110.2" r=".25"/>
<circle cx="122.6" cy="118.5" r=".25"/>
<circle cx="125" cy="114.3" r=".25"/>
<circle cx="149.4" cy="103.7" r=".33"/>
<circle cx="151.2" cy="114.3" r=".33"/>
<circle cx="264.8" cy="114.3" r=".33"/>
<circle cx="266.6" cy="103.7" r=".33"/>
<circle cx="291" cy="114.3" r=".25"/>
<circle cx="293.4" cy="118.5" r=".25"/>
<circle cx="293.4" cy="110.2" r=".25"/>
<circle cx="294.4" cy="100.3" r=".33"/>
<circle cx="295.8" cy="114.3" r="3.5"/>
<circle cx="295.8" cy="114.3" r="32"/>
<circle cx="297.1" cy="100.3" r=".33"/>
<circle cx="298.1" cy="110.2" r=".25"/>
<circle cx="298.1" cy="118.5" r=".25"/>
<circle cx="300.5" cy="114.3" r=".25"/>
<circle cx="324.9" cy="103.7" r=".33"/>
<circle cx="326.8" cy="114.3" r=".33"/>
<circle cx="91.1" cy="125" r=".33"/>
<circle cx="92.7" cy="128.7" r=".33"/>
<circle cx="94.1" cy="131" r=".33"/>
<circle cx="96.5" cy="134.3" r=".33"/>
<circle cx="107.4" cy="120.2" r=".33"/>
<circle cx="108.8" cy="122.5" r=".33"/>
<circle cx="131.7" cy="122.5" r=".33"/>
<circle cx="133" cy="120.2" r=".33"/>
<circle cx="144" cy="134.3" r=".33"/>
<circle cx="146.4" cy="131" r=".33"/>
<circle cx="147.8" cy="128.7" r=".33"/>
<circle cx="149.4" cy="125" r=".33"/>
<circle cx="266.6" cy="125" r=".33"/>
<circle cx="268.2" cy="128.7" r=".33"/>
<circle cx="269.6" cy="131" r=".33"/>
<circle cx="272" cy="134.3" r=".33"/>
<circle cx="282.9" cy="120.2" r=".33"/>
<circle cx="284.3" cy="122.5" r=".33"/>
<circle cx="307.2" cy="122.5" r=".33"/>
<circle cx="308.6" cy="120.2" r=".33"/>
<circle cx="319.5" cy="134.3" r=".33"/>
<circle cx="321.9" cy="131" r=".33"/>
<circle cx="323.3" cy="128.7" r=".33"/>
<circle cx="324.9" cy="125" r=".33"/>
<circle cx="104.7" cy="141.2" r=".33"/>
<circle cx="114.8" cy="144.9" r=".33"/>
<circle cx="125.6" cy="144.9" r=".33"/>
<circle cx="135.7" cy="141.2" r=".33"/>
<circle cx="280.3" cy="141.2" r=".33"/>
<circle cx="290.4" cy="144.9" r=".33"/>
<circle cx="301.1" cy="144.9" r=".33"/>
<circle cx="311.3" cy="141.2" r=".33"/>
</g>
<text font-size="8.5" x="334.5" y="278.5">ASD-US000028</text>
<g font-size="5.6">
<text x="333" y="260.2">Alternateur - CORRADINI</text>
<text x="359.5" y="265.9">rotor</text>
</g>
<g font-size="4.7">
<text x="111.1" y="41.3">27,3 (x3)</text>
<text x="107.2" y="49.8" transform="rotate(69 107.2 49.8)">6,6 (x4x3)</text>
<text x="78.5" y="64.2" transform="rotate(-90 78.5 64.2)">310</text>
<text x="103" y="70.9" transform="rotate(-90 103 70.9)">170 (x3)</text>
<text x="322.3" y="71.3">40 (x44)</text>
<text x="149.5" y="72.2" transform="rotate(-45 149.5 72.2)">6,6 (x18)</text>
<text x="195.8" y="76.9">10 (x38)</text>
<text x="358.2" y="75.4" transform="rotate(67 358.2 75.4)">8,18° (x44)</text>
<text x="153.4" y="79.7" transform="rotate(-45 153.4 79.7)">620</text>
<text x="348.7" y="78.8" transform="rotate(-90 348.7 78.8)">20 (x44)</text>
<text x="254.9" y="115.3" transform="rotate(-90 254.9 115.3)">420</text>
<text x="71.7" y="135" transform="rotate(-24 71.7 135)">640</text>
<text x="344.2" y="138">Coller 44 aimants</text>
<text x="344.2" y="142.5">au néodyme équi-réparti</text>
<text x="141.7" y="146.2" transform="rotate(64 141.7 146.2)">M6x1.0 (x6)</text>
<text x="344.2" y="147">sur une diamètre de 420</text>
<text x="226.9" y="155.3">6</text>
<text x="103" y="158.8" transform="rotate(-70 103 158.8)">70</text>
<text x="141.9" y="158.9" transform="rotate(65 141.9 158.9)">95</text>
</g>
<text font-size="3.9" x="401" y="275.4">A3</text>
<text font-size="3.2" x="295.9" y="277.7">Acier</text>
<text font-size="2.5" x="396.1" y="235.9">3</text>
<g font-size="2">
<text x="224.8" y="235.6">SAUF INDICATION CONTRAIRE:</text>
<text x="224.8" y="238.1">LES COTES SONT EN MILLIMETRES</text>
<text x="257.2" y="234.4">FINITION:</text>
<text x="304.2" y="234.3">CASSER LES</text>
<text x="304.2" y="236.8">ANGLES VIFS</text>
<text x="335.5" y="235.8">NE PAS CHANGER L'ECHELLE</text>
<text x="376.2" y="236">REVISION</text>
<text x="224.8" y="240.6">ETAT DE SURFACE: Ra = 3.2</text>
<text x="224.8" y="243.1">TOLERANCES:</text>
<text x="226.5" y="245.6">Iso 2768 mK</text>
<text x="237.2" y="251.8">NOM</text>
<text x="252.9" y="251.7">SIGNATURE</text>
<text x="270.1" y="251.7">DATE</text>
<text x="223.1" y="255.9">AUTEUR</text>
<text x="235.1" y="255.9">BRESSON-T</text>
<text x="267.5" y="255.7">22-11/2013</text>
<text x="322.8" y="252">TITRE:</text>
<text x="223.3" y="260.1">VERIF.</text>
<text x="223.3" y="264.2">APPR.</text>
<text x="223.3" y="268.6">FAB.</text>
<text x="223.5" y="272.9">QUAL.</text>
<text x="278.5" y="272.3">MATERIAU:</text>
<text x="323" y="273.4">No. DE PLAN</text>
<text x="278.5" y="285.3">MASSE:</text>
<text x="323" y="285.4">ECHELLE:1:10</text>
<text x="367.4" y="285.4">FEUILLE 1 SUR 1</text>
</g>
</svg>
